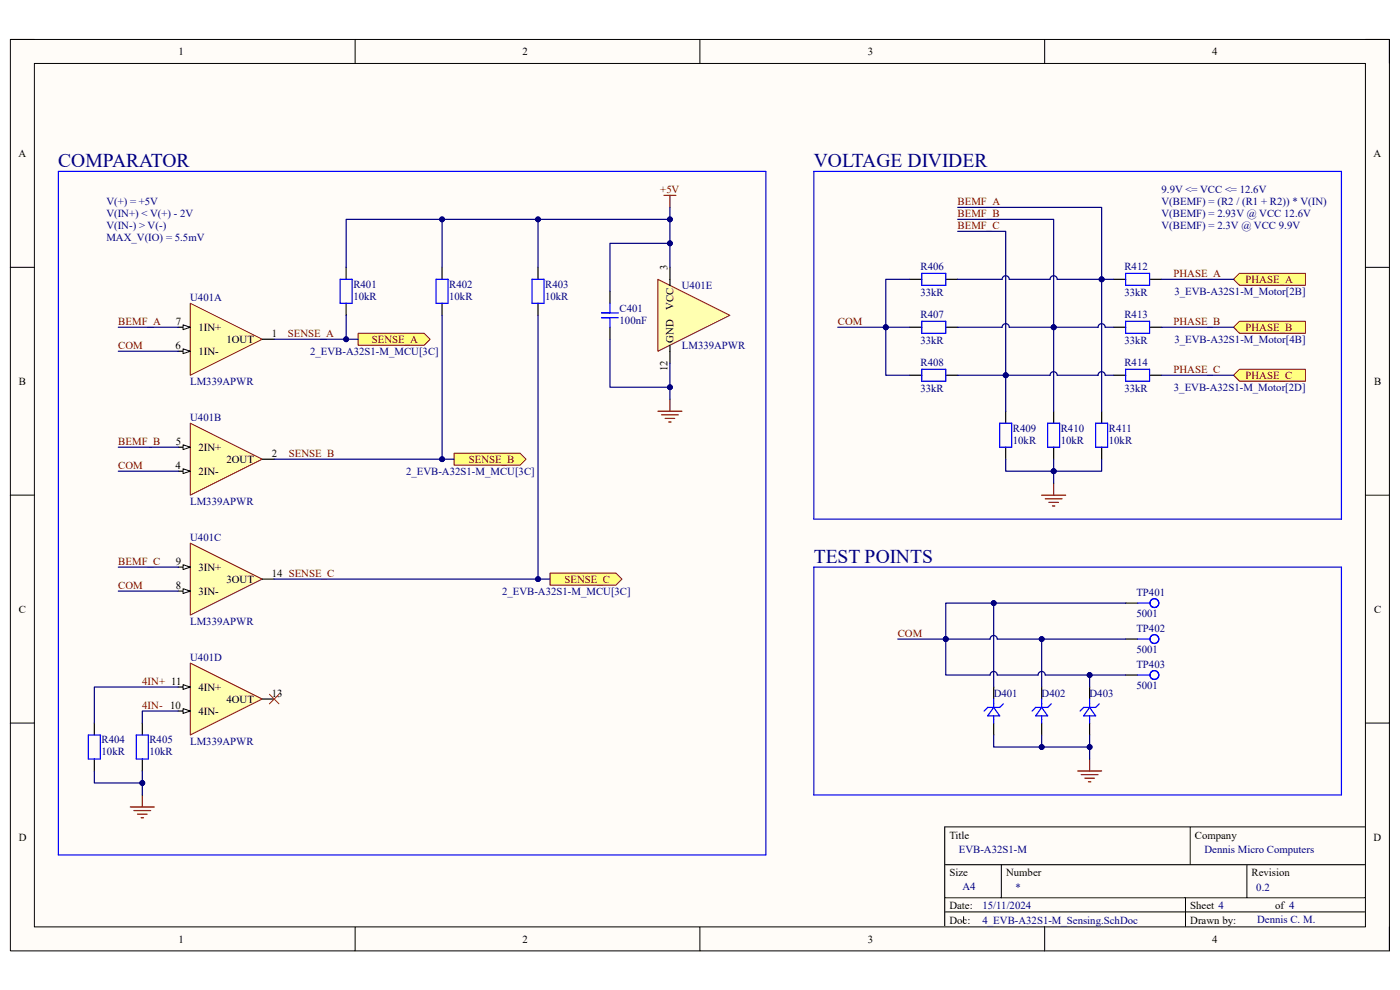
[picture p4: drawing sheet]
<svg xmlns="http://www.w3.org/2000/svg" width="297mm" height="210mm" viewBox="0 0 297 210" stroke-linecap="round" stroke-linejoin="round" font-family="sans-serif">
<path d="M2.2 8.4h292.6v193.3h-292.6z" fill-rule="evenodd" fill="#fffcf8"/>
<path d="M2.2 8.4h292.6v193.3h-292.6z" fill="none" stroke="#000" stroke-width=".21"/>
<path d="M7.3 13.5h282.4v183.1h-282.4z" fill-rule="evenodd" fill="#fffcf8"/>
<g fill="none" stroke="#000" stroke-width=".21">
<path d="M2.2 8.4h5.1M7.3 13.5h282.4v183.1h-282.4zM75.3 8.4v5.1M148.5 8.4v5.1M221.6 8.4v5.1M289.7 8.4h5.1v5.1M2.2 56.7h5.1M289.7 56.7h5.1M2.2 105h5.1M289.7 105.1h5.1M2.2 153.4h5.1M289.7 153.4h5.1"/>
<path d="M252.5 175.4v8M289.6 175.4h-89.2v21.1M75.3 196.6v5.1M148.5 196.6v5.1M200.4 183.4h89.2M200.4 190.4h89.2M200.4 193.5h89.2M204.4 194.5v1M212.4 183.4v7M221.6 196.6v5.1M251.5 190.4v6.1M264.5 183.4v7"/>
<path d="M294.8 196.6v5.1"/>
</g>
<path d="M140.9 41.4h2.5M142.1 41.4v2.6" fill="none" stroke="#800000" stroke-width=".25"/>
<path d="M129.4 61.8v2.5M129.4 69.4v2.6" fill="none" stroke="#000" stroke-width=".25"/>
<path d="M127.6 67.4h3.6M127.6 66.4h3.6M129.4 64.3v2.1M129.4 67.4v2" fill="none" stroke="#00f" stroke-width=".25"/>
<path d="M40.4 64.3l15.2 7.7-15.2 7.6z" fill="#ffffb0"/>
<path d="M40.4 64.3l15.2 7.7-15.2 7.6z" fill="none" stroke="#800000" stroke-width=".21"/>
<path d="M37.8 69.4h2.6M55.6 72h2.6" fill="none" stroke="#000" stroke-width=".25"/>
<path d="M38.8 68.9l1.6 .5-1.6 .5z" fill="#f8fcff"/>
<path d="M38.8 68.9l1.6 .5-1.6 .5z" fill="none" stroke="#000" stroke-width=".21"/>
<path d="M37.8 74.5h2.6" fill="none" stroke="#000" stroke-width=".25"/>
<path d="M38.8 74l1.6 .5-1.6 .5z" fill="#f8fcff"/>
<path d="M38.8 74l1.6 .5-1.6 .5z" fill="none" stroke="#000" stroke-width=".21"/>
<path d="M40.4 89.8l15.2 7.6-15.2 7.6z" fill="#ffffb0"/>
<path d="M40.4 89.8l15.2 7.6-15.2 7.6z" fill="none" stroke="#800000" stroke-width=".21"/>
<path d="M37.8 100h2.6M55.6 97.4h2.6" fill="none" stroke="#000" stroke-width=".25"/>
<path d="M38.8 99.4l1.6 .6-1.6 .5z" fill="#f8fcff"/>
<path d="M38.8 99.4l1.6 .6-1.6 .5z" fill="none" stroke="#000" stroke-width=".21"/>
<path d="M37.8 94.9h2.6" fill="none" stroke="#000" stroke-width=".25"/>
<path d="M38.8 94.4l1.6 .5-1.6 .5z" fill="#f8fcff"/>
<path d="M38.8 94.4l1.6 .5-1.6 .5z" fill="none" stroke="#000" stroke-width=".21"/>
<path d="M40.4 115.2l15.2 7.7-15.2 7.6z" fill="#ffffb0"/>
<path d="M40.4 115.2l15.2 7.7-15.2 7.6z" fill="none" stroke="#800000" stroke-width=".21"/>
<path d="M37.8 125.4h2.6" fill="none" stroke="#000" stroke-width=".25"/>
<path d="M38.8 124.9l1.6 .5-1.6 .5z" fill="#f8fcff"/>
<path d="M38.8 124.9l1.6 .5-1.6 .5z" fill="none" stroke="#000" stroke-width=".21"/>
<path d="M37.8 120.3h2.6" fill="none" stroke="#000" stroke-width=".25"/>
<path d="M38.8 119.8l1.6 .5-1.6 .5z" fill="#f8fcff"/>
<path d="M38.8 119.8l1.6 .5-1.6 .5z" fill="none" stroke="#000" stroke-width=".21"/>
<path d="M55.6 122.9h2.6" fill="none" stroke="#000" stroke-width=".25"/>
<path d="M40.4 140.7l15.2 7.6-15.2 7.6z" fill="#ffffb0"/>
<path d="M40.4 140.7l15.2 7.6-15.2 7.6z" fill="none" stroke="#800000" stroke-width=".21"/>
<path d="M37.8 150.8h2.6" fill="none" stroke="#000" stroke-width=".25"/>
<path d="M38.8 150.3l1.6 .5-1.6 .5z" fill="#f8fcff"/>
<path d="M38.8 150.3l1.6 .5-1.6 .5z" fill="none" stroke="#000" stroke-width=".21"/>
<path d="M37.8 145.7h2.6" fill="none" stroke="#000" stroke-width=".25"/>
<path d="M38.8 145.2l1.6 .5-1.6 .6z" fill="#f8fcff"/>
<path d="M38.8 145.2l1.6 .5-1.6 .6z" fill="none" stroke="#000" stroke-width=".21"/>
<path d="M55.6 148.3h2.6" fill="none" stroke="#000" stroke-width=".25"/>
<path d="M139.6 59.3l15.2 7.6-15.2 7.6z" fill="#ffffb0"/>
<path d="M139.6 59.3l15.2 7.6-15.2 7.6z" fill="none" stroke="#800000" stroke-width=".21"/>
<path d="M142.1 56.7v3.8M142.1 73.2v3.9" fill="none" stroke="#000" stroke-width=".25"/>
<path d="M76 70.7h14l1.2 1.3-1.2 1.2h-14z" fill-rule="evenodd" fill="#ffff80"/>
<path d="M76 70.7h14l1.2 1.3-1.2 1.2h-14z" fill="none" stroke="#800000" stroke-width=".21"/>
<path d="M96.3 96.1h14l1.3 1.3-1.3 1.3h-14z" fill-rule="evenodd" fill="#ffff80"/>
<path d="M96.3 96.1h14l1.3 1.3-1.3 1.3h-14z" fill="none" stroke="#800000" stroke-width=".21"/>
<path d="M116.7 121.6h14l1.2 1.3-1.2 1.2h-14z" fill-rule="evenodd" fill="#ffff80"/>
<path d="M116.7 121.6h14l1.2 1.3-1.2 1.2h-14z" fill="none" stroke="#800000" stroke-width=".21"/>
<g fill="none" stroke="#000" stroke-width=".25">
<path d="M73.4 56.7v2.6M93.8 56.7v2.6M114.1 56.7v2.6M193 59.3h2.5M200.6 59.3h2.6M236.3 59.3h2.5M243.9 59.3h2.5M73.4 64.3v2.6M93.8 64.3v2.6M114.1 64.3v2.6M193 69.4h2.5M193 79.6h2.5"/>
<path d="M200.6 69.4h2.6M200.6 79.6h2.6M236.3 69.4h2.5M236.3 79.6h2.5M243.9 69.4h2.5M243.9 79.6h2.5M213.4 87.2v2.6M213.4 94.9v2.5M223.5 87.2v2.6M223.5 94.9v2.5M233.7 87.2v2.6M233.7 94.9v2.5"/>
<path d="M20 153.4v2.5M30.2 153.4v2.5M20 161v2.6M30.2 161v2.6"/>
</g>
<g fill="none" stroke="#00f" stroke-width=".25">
<path d="M72.2 59.3h2.5v5h-2.5zM92.5 59.3h2.6v5h-2.6zM112.9 59.3h2.5v5h-2.5zM195.5 58h5.1v2.5h-5.1zM238.8 58h5.1v2.5h-5.1zM195.5 68.2h5.1v2.5h-5.1zM195.5 78.3h5.1v2.6h-5.1zM238.8 68.2h5.1v2.5h-5.1zM238.8 78.3h5.1v2.6h-5.1zM212.1 89.8h2.5v5.1h-2.5zM222.3 89.8h2.5v5.1h-2.5zM232.4 89.8h2.6v5.1h-2.6z"/>
<path d="M18.7 155.9h2.6v5.1h-2.6zM28.9 155.9h2.6v5.1h-2.6z"/>
</g>
<path d="M139.6 87.2h5.1M140.3 88h3.6M141.1 88.8h2M141.9 89.5h.5M142.1 84.7v2.5M27.6 171.2h5.1M28.4 172h3.6M29.2 172.7h2M29.9 173.5h.5M30.2 168.6v2.6" fill="none" stroke="#800000" stroke-width=".25"/>
<path d="M57.2 147.3l2 2M59.2 147.3l-2 2" fill="none" stroke="#f00" stroke-width=".21"/>
<path d="M263 58h14v2.5h-14l-1.3-1.2z" fill-rule="evenodd" fill="#ffff80"/>
<path d="M263 58h14v2.5h-14l-1.3-1.2z" fill="none" stroke="#800000" stroke-width=".21"/>
<path d="M263 78.3h14v2.6h-14l-1.3-1.3z" fill-rule="evenodd" fill="#ffff80"/>
<path d="M263 78.3h14v2.6h-14l-1.3-1.3z" fill="none" stroke="#800000" stroke-width=".21"/>
<path d="M261.7 69.4l1.3-1.2h14v2.5h-14z" fill-rule="evenodd" fill="#ffff80"/>
<path d="M261.7 69.4l1.3-1.2h14v2.5h-14z" fill="none" stroke="#800000" stroke-width=".21"/>
<g fill="none" stroke="#00f" stroke-width=".25">
<path d="M12.4 36.4h150.1v145h-150.1zM172.7 110.1h111.9v-73.7h-111.9v73.7M172.7 120.3h111.9v48.3h-111.9zM241.3 127.9h2.6M241.3 135.6h2.6M210.8 150.1l1.3 1.8h-2.6zM210.8 148.3v1.8M210.8 151.9v1.5M212.9 149.3l-.8 .8h-2.6l-.7 .7M221 150.1l1.3 1.8h-2.6zM221 148.3v1.8M221 151.9v1.5"/>
<path d="M223 149.3l-.7 .8h-2.6l-.7 .7M231.2 148.3v1.8M231.2 151.9v1.5M231.2 150.1l1.2 1.8h-2.5zM233.2 149.3l-.8 .8h-2.5l-.8 .7M241.3 143.2h2.6"/>
<circle cx="244.9" cy="127.9" r=".94"/>
<circle cx="244.9" cy="135.6" r=".94"/>
<circle cx="244.9" cy="143.2" r=".94"/>
</g>
<path d="M221 105.1h5.1M221.8 105.8h3.5M222.5 106.6h2M223.3 107.3h.5M223.5 102.5v2.6M228.6 163.6h5.1M229.4 164.3h3.5M230.1 165.1h2.1M230.9 165.9h.5M231.2 161v2.6" fill="none" stroke="#800000" stroke-width=".25"/>
<path d="M238.8 127.9h2.5M238.8 135.6h2.5M210.8 145.8v2.5M210.8 153.4v2.5M221 145.8v2.5M221 153.4v2.5M231.2 145.8v2.5M231.2 153.4v2.5M238.8 143.2h2.5" fill="none" stroke="#000" stroke-width=".25"/>
<path d="M73.4 66.9v5.1" fill="none" stroke="#000080" stroke-width=".25"/>
<circle cx="73.4" cy="72" r=".51" fill="#000080"/>
<circle cx="73.4" cy="72" r=".51" fill="none" stroke="#000080" stroke-width=".21"/>
<path d="M93.8 66.9v30.5" fill="none" stroke="#000080" stroke-width=".25"/>
<circle cx="93.8" cy="97.4" r=".51" fill="#000080"/>
<circle cx="93.8" cy="97.4" r=".51" fill="none" stroke="#000080" stroke-width=".21"/>
<path d="M114.1 66.9v56" fill="none" stroke="#000080" stroke-width=".25"/>
<circle cx="114.1" cy="122.9" r=".51" fill="#000080"/>
<circle cx="114.1" cy="122.9" r=".51" fill="none" stroke="#000080" stroke-width=".21"/>
<path d="M37.8 145.7h-17.8v7.7M37.8 150.8h-7.6v2.6M20 163.6v2.5h10.2" fill="none" stroke="#000080" stroke-width=".25"/>
<circle cx="30.2" cy="166.1" r=".51" fill="#000080"/>
<circle cx="30.2" cy="166.1" r=".51" fill="none" stroke="#000080" stroke-width=".21"/>
<path d="M142.1 51.6h-12.7v10.2" fill="none" stroke="#000080" stroke-width=".25"/>
<circle cx="142.1" cy="51.6" r=".51" fill="#000080"/>
<circle cx="142.1" cy="51.6" r=".51" fill="none" stroke="#000080" stroke-width=".21"/>
<path d="M142.1 82.1v2.6" fill="none" stroke="#000080" stroke-width=".25"/>
<circle cx="142.1" cy="82.1" r=".51" fill="#000080"/>
<circle cx="142.1" cy="82.1" r=".51" fill="none" stroke="#000080" stroke-width=".21"/>
<path d="M142.1 46.5h-28v10.2" fill="none" stroke="#000080" stroke-width=".25"/>
<circle cx="142.1" cy="46.5" r=".51" fill="#000080"/>
<circle cx="142.1" cy="46.5" r=".51" fill="none" stroke="#000080" stroke-width=".21"/>
<circle cx="114.1" cy="46.5" r=".51" fill="#000080"/>
<circle cx="114.1" cy="46.5" r=".51" fill="none" stroke="#000080" stroke-width=".21"/>
<path d="M93.8 46.5h-20.4v10.2" fill="none" stroke="#000080" stroke-width=".25"/>
<circle cx="93.8" cy="46.5" r=".51" fill="#000080"/>
<circle cx="93.8" cy="46.5" r=".51" fill="none" stroke="#000080" stroke-width=".21"/>
<path d="M114.1 46.5h-20.3v10.2" fill="none" stroke="#000080" stroke-width=".25"/>
<circle cx="93.8" cy="46.5" r=".51" fill="#000080"/>
<circle cx="93.8" cy="46.5" r=".51" fill="none" stroke="#000080" stroke-width=".21"/>
<circle cx="114.1" cy="46.5" r=".51" fill="#000080"/>
<circle cx="114.1" cy="46.5" r=".51" fill="none" stroke="#000080" stroke-width=".21"/>
<path d="M25.1 69.4h12.7M25.1 74.5h12.7M129.4 72v10.1h12.7v-5M25.1 94.9h12.7M25.1 100h12.7M25.1 120.3h12.7M25.1 125.4h12.7" fill="none" stroke="#000080" stroke-width=".25"/>
<circle cx="142.1" cy="82.1" r=".51" fill="#000080"/>
<circle cx="142.1" cy="82.1" r=".51" fill="none" stroke="#000080" stroke-width=".21"/>
<path d="M233.7 59.3v27.9" fill="none" stroke="#000080" stroke-width=".25"/>
<circle cx="233.7" cy="59.3" r=".51" fill="#000080"/>
<circle cx="233.7" cy="59.3" r=".51" fill="none" stroke="#000080" stroke-width=".21"/>
<path d="M223.5 69.4v17.8" fill="none" stroke="#000080" stroke-width=".25"/>
<circle cx="223.5" cy="69.4" r=".51" fill="#000080"/>
<circle cx="223.5" cy="69.4" r=".51" fill="none" stroke="#000080" stroke-width=".21"/>
<path d="M213.4 79.6v7.6" fill="none" stroke="#000080" stroke-width=".25"/>
<circle cx="213.4" cy="79.6" r=".51" fill="#000080"/>
<circle cx="213.4" cy="79.6" r=".51" fill="none" stroke="#000080" stroke-width=".21"/>
<path d="M203.2 44h30.5v15.3" fill="none" stroke="#000080" stroke-width=".25"/>
<circle cx="233.7" cy="59.3" r=".51" fill="#000080"/>
<circle cx="233.7" cy="59.3" r=".51" fill="none" stroke="#000080" stroke-width=".21"/>
<path d="M203.2 46.5h20.3v22.9" fill="none" stroke="#000080" stroke-width=".25"/>
<circle cx="223.5" cy="69.4" r=".51" fill="#000080"/>
<circle cx="223.5" cy="69.4" r=".51" fill="none" stroke="#000080" stroke-width=".21"/>
<path d="M203.2 49.1h10.2v30.5" fill="none" stroke="#000080" stroke-width=".25"/>
<circle cx="213.4" cy="79.6" r=".51" fill="#000080"/>
<circle cx="213.4" cy="79.6" r=".51" fill="none" stroke="#000080" stroke-width=".21"/>
<path d="M193 59.3h-5.1v10.1h-10.2M246.4 59.3h15.3M246.4 69.4h15.3M246.4 79.6h15.3" fill="none" stroke="#000080" stroke-width=".25"/>
<circle cx="187.9" cy="69.4" r=".51" fill="#000080"/>
<circle cx="187.9" cy="69.4" r=".51" fill="none" stroke="#000080" stroke-width=".21"/>
<path d="M187.9 69.4h5.1" fill="none" stroke="#000080" stroke-width=".25"/>
<circle cx="187.9" cy="69.4" r=".51" fill="#000080"/>
<circle cx="187.9" cy="69.4" r=".51" fill="none" stroke="#000080" stroke-width=".21"/>
<path d="M187.9 69.4v10.2h5.1" fill="none" stroke="#000080" stroke-width=".25"/>
<circle cx="187.9" cy="69.4" r=".51" fill="#000080"/>
<circle cx="187.9" cy="69.4" r=".51" fill="none" stroke="#000080" stroke-width=".21"/>
<path d="M30.2 163.6v5" fill="none" stroke="#000080" stroke-width=".25"/>
<circle cx="30.2" cy="166.1" r=".51" fill="#000080"/>
<circle cx="30.2" cy="166.1" r=".51" fill="none" stroke="#000080" stroke-width=".21"/>
<path d="M142.1 44v12.7" fill="none" stroke="#000080" stroke-width=".25"/>
<circle cx="142.1" cy="46.5" r=".51" fill="#000080"/>
<circle cx="142.1" cy="46.5" r=".51" fill="none" stroke="#000080" stroke-width=".21"/>
<circle cx="142.1" cy="51.6" r=".51" fill="#000080"/>
<circle cx="142.1" cy="51.6" r=".51" fill="none" stroke="#000080" stroke-width=".21"/>
<path d="M203.2 79.6h19.6a.76 .76 0 0 1 .7-.8 .76 .76 0 0 1 .8 .8h8.6a.76 .76 0 0 1 .8-.8 .76 .76 0 0 1 .8 .8h1.8" fill="none" stroke="#000080" stroke-width=".25"/>
<circle cx="213.4" cy="79.6" r=".51" fill="#000080"/>
<circle cx="213.4" cy="79.6" r=".51" fill="none" stroke="#000080" stroke-width=".21"/>
<path d="M203.2 69.4h9.4a.76 .76 0 0 1 .8-.7 .76 .76 0 0 1 .7 .7h18.8a.76 .76 0 0 1 .8-.7 .76 .76 0 0 1 .8 .7h1.8" fill="none" stroke="#000080" stroke-width=".25"/>
<circle cx="223.5" cy="69.4" r=".51" fill="#000080"/>
<circle cx="223.5" cy="69.4" r=".51" fill="none" stroke="#000080" stroke-width=".21"/>
<path d="M203.2 59.3h9.4a.76 .76 0 0 1 .8-.8 .76 .76 0 0 1 .7 .8h8.7a.76 .76 0 0 1 .7-.8 .76 .76 0 0 1 .8 .8h12" fill="none" stroke="#000080" stroke-width=".25"/>
<circle cx="233.7" cy="59.3" r=".51" fill="#000080"/>
<circle cx="233.7" cy="59.3" r=".51" fill="none" stroke="#000080" stroke-width=".21"/>
<path d="M213.4 97.4v2.6h20.3v-2.6" fill="none" stroke="#000080" stroke-width=".25"/>
<circle cx="223.5" cy="100" r=".51" fill="#000080"/>
<circle cx="223.5" cy="100" r=".51" fill="none" stroke="#000080" stroke-width=".21"/>
<path d="M223.5 97.4v2.6" fill="none" stroke="#000080" stroke-width=".25"/>
<circle cx="223.5" cy="100" r=".51" fill="#000080"/>
<circle cx="223.5" cy="100" r=".51" fill="none" stroke="#000080" stroke-width=".21"/>
<path d="M223.5 100v2.5" fill="none" stroke="#000080" stroke-width=".25"/>
<circle cx="223.5" cy="100" r=".51" fill="#000080"/>
<circle cx="223.5" cy="100" r=".51" fill="none" stroke="#000080" stroke-width=".21"/>
<path d="M58.2 72h17.8" fill="none" stroke="#000080" stroke-width=".25"/>
<circle cx="73.4" cy="72" r=".51" fill="#000080"/>
<circle cx="73.4" cy="72" r=".51" fill="none" stroke="#000080" stroke-width=".21"/>
<path d="M58.2 97.4h38.1" fill="none" stroke="#000080" stroke-width=".25"/>
<circle cx="93.8" cy="97.4" r=".51" fill="#000080"/>
<circle cx="93.8" cy="97.4" r=".51" fill="none" stroke="#000080" stroke-width=".21"/>
<path d="M58.2 122.9h58.5" fill="none" stroke="#000080" stroke-width=".25"/>
<circle cx="114.1" cy="122.9" r=".51" fill="#000080"/>
<circle cx="114.1" cy="122.9" r=".51" fill="none" stroke="#000080" stroke-width=".21"/>
<path d="M238.8 143.2h-7.6v2.6" fill="none" stroke="#000080" stroke-width=".25"/>
<circle cx="231.2" cy="143.2" r=".51" fill="#000080"/>
<circle cx="231.2" cy="143.2" r=".51" fill="none" stroke="#000080" stroke-width=".21"/>
<path d="M238.8 135.6h-17.8v10.2" fill="none" stroke="#000080" stroke-width=".25"/>
<circle cx="221" cy="135.6" r=".51" fill="#000080"/>
<circle cx="221" cy="135.6" r=".51" fill="none" stroke="#000080" stroke-width=".21"/>
<path d="M238.8 127.9h-28v17.9" fill="none" stroke="#000080" stroke-width=".25"/>
<circle cx="210.8" cy="127.9" r=".51" fill="#000080"/>
<circle cx="210.8" cy="127.9" r=".51" fill="none" stroke="#000080" stroke-width=".21"/>
<path d="M231.2 155.9v5.1" fill="none" stroke="#000080" stroke-width=".25"/>
<circle cx="231.2" cy="158.5" r=".51" fill="#000080"/>
<circle cx="231.2" cy="158.5" r=".51" fill="none" stroke="#000080" stroke-width=".21"/>
<path d="M221 155.9v2.6h10.2" fill="none" stroke="#000080" stroke-width=".25"/>
<circle cx="231.2" cy="158.5" r=".51" fill="#000080"/>
<circle cx="231.2" cy="158.5" r=".51" fill="none" stroke="#000080" stroke-width=".21"/>
<circle cx="221" cy="158.5" r=".51" fill="#000080"/>
<circle cx="221" cy="158.5" r=".51" fill="none" stroke="#000080" stroke-width=".21"/>
<path d="M210.8 155.9v2.6h10.2" fill="none" stroke="#000080" stroke-width=".25"/>
<circle cx="221" cy="158.5" r=".51" fill="#000080"/>
<circle cx="221" cy="158.5" r=".51" fill="none" stroke="#000080" stroke-width=".21"/>
<path d="M210.8 127.9h-10.2v7.7h9.4a.76 .76 0 0 1 .8-.8 .76 .76 0 0 1 .8 .8h9.4" fill="none" stroke="#000080" stroke-width=".25"/>
<circle cx="221" cy="135.6" r=".51" fill="#000080"/>
<circle cx="221" cy="135.6" r=".51" fill="none" stroke="#000080" stroke-width=".21"/>
<circle cx="200.6" cy="135.6" r=".51" fill="#000080"/>
<circle cx="200.6" cy="135.6" r=".51" fill="none" stroke="#000080" stroke-width=".21"/>
<circle cx="210.8" cy="127.9" r=".51" fill="#000080"/>
<circle cx="210.8" cy="127.9" r=".51" fill="none" stroke="#000080" stroke-width=".21"/>
<path d="M200.6 135.6v7.6h9.4a.76 .76 0 0 1 .8-.8 .76 .76 0 0 1 .8 .8h8.6a.76 .76 0 0 1 .8-.8 .76 .76 0 0 1 .8 .8h9.4" fill="none" stroke="#000080" stroke-width=".25"/>
<circle cx="231.2" cy="143.2" r=".51" fill="#000080"/>
<circle cx="231.2" cy="143.2" r=".51" fill="none" stroke="#000080" stroke-width=".21"/>
<circle cx="200.6" cy="135.6" r=".51" fill="#000080"/>
<circle cx="200.6" cy="135.6" r=".51" fill="none" stroke="#000080" stroke-width=".21"/>
<path d="M190.5 135.6h10.1" fill="none" stroke="#000080" stroke-width=".25"/>
<circle cx="200.6" cy="135.6" r=".51" fill="#000080"/>
<circle cx="200.6" cy="135.6" r=".51" fill="none" stroke="#000080" stroke-width=".21"/>
<g font-size="4.1" fill="#000080">
<text x="12.4" y="35.4">COMPARATOR</text>
<text x="172.6" y="35.4">VOLTAGE DIVIDER</text>
<text x="172.6" y="119.4">TEST POINTS</text>
</g>
<g font-size="2.3">
<text x="37.9" y="11.7">1</text>
<text x="110.9" y="11.7">2</text>
<text x="184.1" y="11.7">3</text>
<text x="257.1" y="11.7">4</text>
<text x="3.9" y="33.3">A</text>
<text x="291.4" y="33.3">A</text>
<text x="141.6" y="57.2" transform="rotate(-90 141.6 57.2)">3</text>
<text x="142.9" y="65.7" transform="rotate(-90 142.9 65.7)">VCC</text>
<text x="37.3" y="68.9">7</text>
<text x="42.1" y="70.2">1IN+</text>
<text x="57.7" y="71.5">1</text>
<text x="37.3" y="74">6</text>
<text x="42.1" y="75.3">1IN-</text>
<text x="48" y="72.7">1OUT</text>
<text x="142.9" y="72.7" transform="rotate(-90 142.9 72.7)">GND</text>
<text x="4" y="81.6">B</text>
<text x="141.6" y="78.7" transform="rotate(-90 141.6 78.7)">12</text>
<text x="291.5" y="81.6">B</text>
<text x="37.3" y="94.4">5</text>
<text x="42.1" y="95.6">2IN+</text>
<text x="37.3" y="99.4">4</text>
<text x="42.1" y="100.7">2IN-</text>
<text x="48" y="98.2">2OUT</text>
<text x="57.7" y="96.9">2</text>
<text x="37.3" y="119.8">9</text>
<text x="37.3" y="124.9">8</text>
<text x="42.1" y="121.1">3IN+</text>
<text x="48" y="123.6">3OUT</text>
<text x="57.7" y="122.3">14 SENSE_C</text>
<text x="4" y="130">C</text>
<text x="42.1" y="126.2">3IN-</text>
<text x="291.5" y="130">C</text>
<text x="42.1" y="146.5">4IN+</text>
<text x="48" y="149.1">4OUT</text>
<text x="57.7" y="147.8">13</text>
<text x="36.1" y="150.3">10</text>
<text x="42.1" y="151.6">4IN-</text>
<text x="4" y="178.3">D</text>
<text x="201.4" y="177.9">Title</text>
<text x="253.5" y="177.9">Company</text>
<text x="291.4" y="178.3">D</text>
<text x="201.4" y="185.9">Size</text>
<text x="213.4" y="185.9">Number</text>
<text x="265.5" y="185.9">Revision</text>
<text x="201.4" y="192.9">Date:</text>
<text x="201.4" y="195.9">Doc:</text>
<text x="252.5" y="195.9">Drawn by:</text>
<text x="252.5" y="192.9">Sheet 4</text>
<text x="270.5" y="192.9">of 4</text>
<text x="37.9" y="199.9">1</text>
<text x="110.9" y="199.9">2</text>
<text x="184.1" y="199.9">3</text>
<text x="257.1" y="199.9">4</text>
</g>
<g font-size="2.3" fill="#800000">
<text x="140.1" y="40.9">+5V</text>
<text x="203.2" y="43.5">BEMF_A</text>
<text x="203.2" y="46">BEMF_B</text>
<text x="203.2" y="48.6">BEMF_C</text>
<text x="249" y="58.7">PHASE_A</text>
<text x="264.2" y="60">PHASE_A</text>
<text x="25.1" y="68.9">BEMF_A</text>
<text x="61.1" y="71.5">SENSE_A</text>
<text x="177.8" y="68.9">COM</text>
<text x="249" y="68.9">PHASE_B</text>
<text x="264.2" y="70.2">PHASE_B</text>
<text x="25.1" y="74">COM</text>
<text x="78.9" y="72.7">SENSE_A</text>
<text x="249" y="79.1">PHASE_C</text>
<text x="264.2" y="80.3">PHASE_C</text>
<text x="25.1" y="94.4">BEMF_B</text>
<text x="25.1" y="99.4">COM</text>
<text x="61.3" y="96.9">SENSE_B</text>
<text x="99.5" y="98.2">SENSE_B</text>
<text x="25.1" y="119.8">BEMF_C</text>
<text x="25.1" y="124.9">COM</text>
<text x="119.8" y="123.6">SENSE_C</text>
<text x="190.5" y="135">COM</text>
<text x="30.2" y="145.2">4IN+ 11</text>
<text x="30.2" y="150.3">4IN-</text>
</g>
<g font-size="2.3" fill="#000080">
<text x="246.4" y="40.9">9.9V &lt;= VCC &lt;= 12.6V</text>
<text x="22.6" y="46">V(IN+) &lt; V(+) - 2V</text>
<text x="22.6" y="43.5">V(+) = +5V</text>
<text x="246.4" y="43.5">V(BEMF) = (R2 / (R1 + R2)) * V(IN)</text>
<text x="246.4" y="46">V(BEMF) = 2.93V @ VCC 12.6V</text>
<text x="22.6" y="48.6">V(IN-) &gt; V(-)</text>
<text x="22.6" y="51.1">MAX_V(IO) = 5.5mV</text>
<text x="246.4" y="48.6">V(BEMF) = 2.3V @ VCC 9.9V</text>
<text x="195.3" y="57.2">R406</text>
<text x="238.5" y="57.2">R412</text>
<text x="40.3" y="63.8">U401A</text>
<text x="75" y="63.6">10kR</text>
<text x="75" y="61">R401</text>
<text x="95.3" y="63.6">10kR</text>
<text x="95.3" y="61">R402</text>
<text x="115.7" y="63.6">10kR</text>
<text x="115.7" y="61">R403</text>
<text x="144.7" y="61.3">U401E</text>
<text x="195.3" y="62.8">33kR</text>
<text x="238.5" y="62.8">33kR</text>
<text x="249.2" y="62.6">3_EVB-A32S1-M_Motor[2B]</text>
<text x="131.4" y="68.7">100nF</text>
<text x="131.4" y="66.1">C401</text>
<text x="195.3" y="67.4">R407</text>
<text x="238.5" y="67.4">R413</text>
<text x="65.8" y="75.3">2_EVB-A32S1-M_MCU[3C]</text>
<text x="144.7" y="74">LM339APWR</text>
<text x="195.3" y="73">33kR</text>
<text x="195.3" y="77.6">R408</text>
<text x="238.5" y="73">33kR</text>
<text x="238.5" y="77.6">R414</text>
<text x="249.2" y="72.7">3_EVB-A32S1-M_Motor[4B]</text>
<text x="40.3" y="81.6">LM339APWR</text>
<text x="195.3" y="83.1">33kR</text>
<text x="238.5" y="83.1">33kR</text>
<text x="249" y="82.9">3_EVB-A32S1-M_Motor[2D]</text>
<text x="40.3" y="89.3">U401B</text>
<text x="214.9" y="94.1">10kR</text>
<text x="214.9" y="91.6">R409</text>
<text x="225" y="94.1">10kR</text>
<text x="225" y="91.6">R410</text>
<text x="235.2" y="94.1">10kR</text>
<text x="235.2" y="91.6">R411</text>
<text x="86.1" y="100.7">2_EVB-A32S1-M_MCU[3C]</text>
<text x="40.3" y="107.1">LM339APWR</text>
<text x="40.3" y="114.7">U401C</text>
<text x="106.5" y="126.2">2_EVB-A32S1-M_MCU[3C]</text>
<text x="241.1" y="126.5">TP401</text>
<text x="241.1" y="130.9">5001</text>
<text x="40.3" y="132.5">LM339APWR</text>
<text x="241.1" y="134.1">TP402</text>
<text x="40.3" y="140.1">U401D</text>
<text x="241.1" y="138.5">5001</text>
<text x="241.1" y="141.7">TP403</text>
<text x="210.8" y="147.8">D401</text>
<text x="221" y="147.8">D402</text>
<text x="231.1" y="147.8">D403</text>
<text x="241.1" y="146.2">5001</text>
<text x="21.5" y="160.2">10kR</text>
<text x="21.5" y="157.7">R404</text>
<text x="31.7" y="160.2">10kR</text>
<text x="31.7" y="157.7">R405</text>
<text x="40.3" y="157.9">LM339APWR</text>
<text x="203.4" y="180.9">EVB-A32S1-M</text>
<text x="255.5" y="180.9">Dennis Micro Computers</text>
<text x="204.2" y="188.7">A4</text>
<text x="215.4" y="188.9">*</text>
<text x="266.5" y="188.9">0.2</text>
<text x="208.4" y="192.9">15/11/2024</text>
<text x="208.4" y="195.9">4_EVB-A32S1-M_Sensing.SchDoc</text>
<text x="266.7" y="195.8">Dennis C. M.</text>
</g>
</svg>
